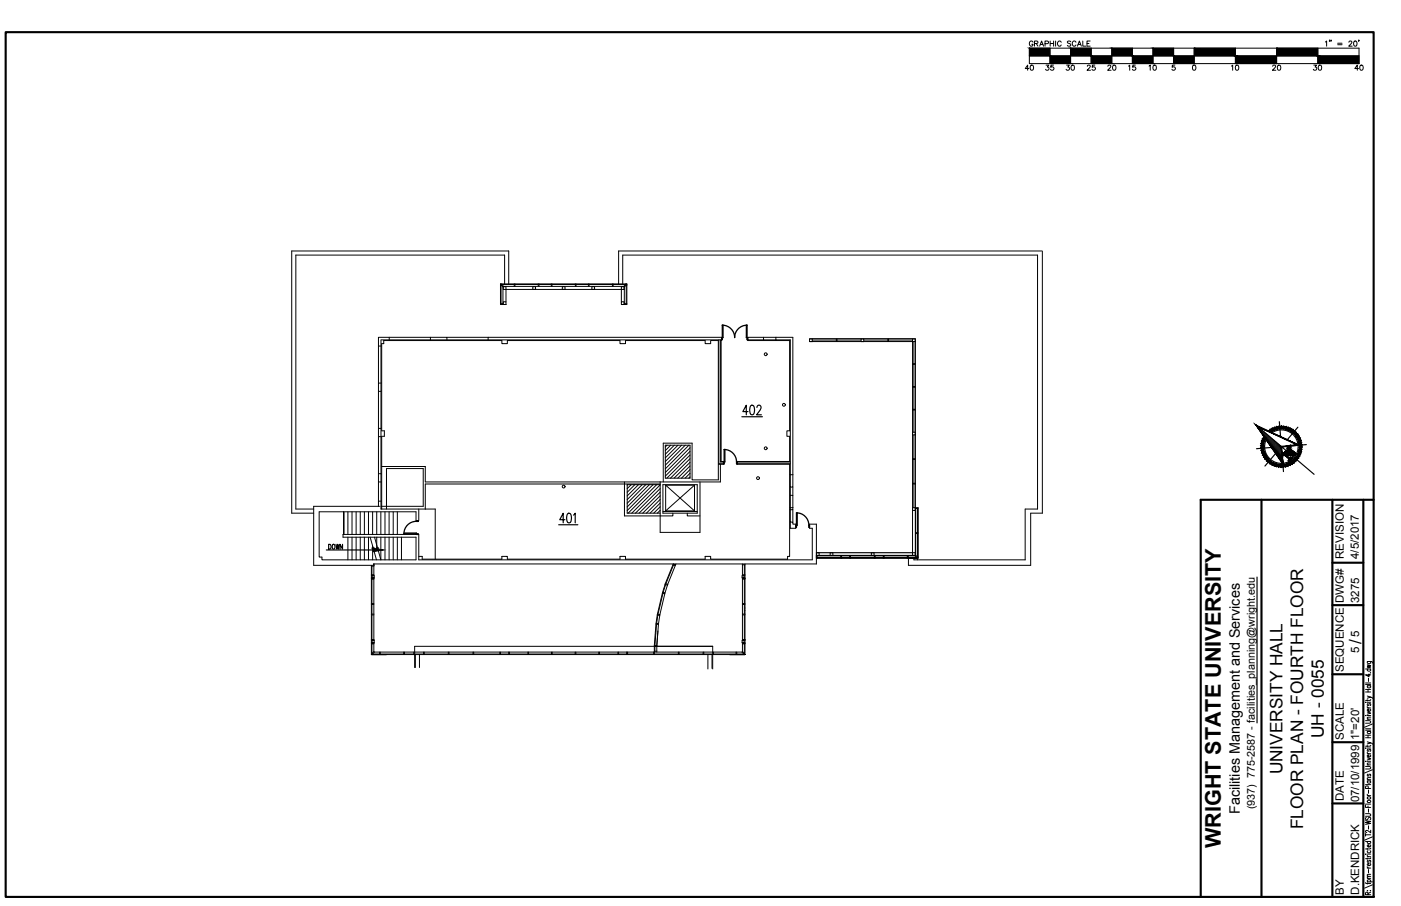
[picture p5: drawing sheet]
<svg xmlns="http://www.w3.org/2000/svg" width="432mm" height="279mm" viewBox="0 0 432 279" stroke-linecap="round" stroke-linejoin="round" font-family="sans-serif">
<!-- layer: A-EXISTING -->
<g fill="none" stroke="#000" stroke-width=".31">
<path d="M321 77.4h-130.3v10.2M321.3 77.4v80.9h-3.6v16h-37.7v-2.2M154.3 87.6h38.9v6.3h-.8v-5.6h-37.4v5.6h-.7zM154.3 93.6h.7M154.4 88v5.6M154.5 88l.5 .5M155.1 88.4h.8v.9h-.8zM155.1 93.1h.8v.8h-.8zM155.5 87.6v-8.9h-64.3v78.3h5.5M155.9 89.3h35.6v3.8M155.9 89.3v3.8M156.8 87.6v-10.2h-66.9v80.9h6.8"/>
<path d="M158.5 87.7h-3.8l.5 .6M158.5 87.6v.7M158.7 87.7h7.2M158.7 87.6v.7M164.2 88.4h.9v.9h-.9zM165.9 87.6v.7M166.1 87.7h3.8M166.1 87.6v.7M169.9 87.6v.7M170.1 87.7h7.2M170.1 87.6v.7M173.3 88.4h.9v.9h-.9z"/>
<path d="M177.3 87.6v.7M177.5 87.7h3.8M177.5 87.6v.7M181.3 87.6v.7M181.6 87.7h7.2M181.6 87.6v.7M182.4 88.4h.9v.9h-.9zM188.8 87.6v.7M189 87.7h3.8l-.6 .6M189 87.6v.7M191.5 88.4h.9v.9h-.9zM191.5 93.1h.9v.8h-.9z"/>
<path d="M191.9 87.6v-8.9h127.9v78.3h-3.8v15.6h-34.3v-.5M192.4 93.6h.8M193 88l-.6 .5M193 88v5.6M116.6 106.7v11.4M116.6 106.7h.8M117.4 118.1h-.8v2.6h.8M117.4 104.8h105M117.4 104.9v52.1h16.7v15.4M120 104v.8M132.7 104h-16.1v2.7M132.7 104.8v-.8h5v.8"/>
<path d="M137.7 104h84.7v1h-.2v37.3h.8v.9h-1.6M150.4 104v.8M221.6 104.8v38.2h1.4M222.1 104.8v37.7h.9M230.5 104.8h4.8M235.3 104v.8h3.8M239.1 104.8h4.5v41.6M239.1 104v.8M249.5 104.5h.9v.8h-.9zM249.5 104.5h32.6v66.8M249.5 105.3h31.8v65.1M250.4 105.1h7.4"/>
<path d="M257.8 104.5v.8M258 105.1h7.4M258 104.5v.8M265.4 104.5h.8v.8h-.8zM266.2 105.1h7.4M273.6 104.5v.8M273.8 105.1h7.5M273.8 104.5v.8M281.3 104.5h.8v.8h-.8zM281.3 119.4h.8M281.3 119.2h.8M281.3 112.4h.8"/>
<path d="M281.3 112.2h.8M281.4 105.3v6.9M281.4 112.4v6.8M281.4 119.4v6.8M116.6 134.7v13.9h.8M116.6 120.7v11.4M116.6 134.7h.8M117.4 132.1h-.8v2.6M205.1 137.3h7.6v10.2h-7.6zM281.3 133.3h.8v.8h-.8zM281.3 126.4h.8M281.3 126.2h.8"/>
<path d="M281.4 126.4v6.9M281.4 134.1v7.4M107.2 157.9v6.9M108.5 157.9v6.9M109.8 157.9v6.9M111 157.9v6.9M112.3 157.9v6.9M113.6 157.9v6.9M114.8 157.9v6.9M116.1 157.9v6.9M116.6 148.6v6M116.6 146.1h.8"/>
<path d="M117 156.1h-20.3v18.2h18.5v3.2M117.4 157.9v6.9M117.4 154.6h-.8v1.5M117.4 156.1h13v-11.6h-11.3v12.5M118.7 157.9v6.9M119.9 157.9v6.9M121.2 157.9v6.9M122.5 157.9v6.9M129.1 157v3.6h-.9v-2.8h-29.8v14h.8v.8h29v-6.9h-22.5v-.9h23.4v7.8h121.3v-9.7h-.9v-1.3h2.1v12.3h-136.4M192.5 148.6v10.5h14.9v-.8M203.5 149.5h-10.2v8.8h10.2M203.5 148.6v15.6h12.2v-15.6"/>
<path d="M203.5 149.3h-72.4v7.7M204.3 149.5h10.6v8.8h-10.6zM204.3 157.7h10.6M204.4 148.6v-11.9h8.9v11.3h8.1v-43h-2.4v1h-1.7v-1h-24.5v1h-1.7v-1h-34.7v1h-1.7v-1h-36.4v1h-.7v26.9h.9v1.6h-.9v22.5M205.2 149.6l8.9 8M205.2 149.6h8.9M205.2 157.6h8.9M205.2 149.6v8M211.8 158.3v.8h3.9M214.1 149.6l-8.9 8M214.1 149.6v8M222 143.2v5.4h-90.9v-4.7h-13.5"/>
<path d="M227.2 143h16.4M227.2 142.5h16.4M243.6 157.2v3.8h.8v.6h.9v1.3h-1.7v-1.9M243.6 156.6v-3.8h.8v3.8M243.6 146.4v3.8h.8v-3.8M243.6 150.2v2.6M243.6 156.6v.6M243.6 156.6h.8M243.6 146.4h.8M244.4 146.4v-42.4h-13.9v1h12.9v27.9h-.9v1.6h.9v7.8h-16.2v.9h16.2v28.4h-.7v.8h-23.7v-.8h-1.7v.8h-24.5v-.8h-1.7v.8h-34.7v-.8h-1.7v.8h-24.6v-.8h-1M244.4 156.6v.6h-.8M244.4 150.2v2.6"/>
<path d="M244.4 157.2v3.8M281.3 156.6h.8v.8h-.8zM281.3 149.2h.8M281.3 149h.8M281.3 141.7h.8M281.3 141.5h.8M281.4 141.7v7.3M281.4 149.2v7.4M282.2 156.8h.7M282.9 156.6h-.7v14.8M106 164.8v-6.9v6.9M107.2 165.7v6.9"/>
<path d="M108.5 165.7v6.9M109.8 165.7v6.9M111 165.7v6.9M112.3 165.7v6.9M113.6 165.7v6.9M114.1 165.7l.9 3.1 .4 .2h-.8l.5 .3 .9 3.3M114.5 174.3v27.6M114.5 177.5l.8 .1v.6h-.6v-.6M114.5 177.2h.7M114.5 174.6h.7M114.6 174.6v2.6M114.6 178.5v7.6"/>
<path d="M114.8 168.4v4.2M115.2 178.3h-.7h.7M115.2 178.5h-.7h.7M115.2 178.3v19.2h-.7M115.4 165.7l.9 3.1 .4 .2M116.1 165.7v3.4M117.4 165.7v6.9l-1-3.3-.4-.3h.7M118.7 165.7v6.9M119.9 165.7v6.9M121.2 165.7v6.9M122.5 165.7v6.9M123.7 165.7v6.9"/>
<path d="M205.1 180l.7 .2M205.1 180l-.1 .2M207.4 174.2l.7 .2M207.6 174.2l-2.4 5.8M208.2 174.2l-2.4 6M208.3 173.9l-.1 .3-.7-.3-2.4 6.1M228.8 178.3h.8h-.8M228.8 178.3v.2h.8h-.8v19h.8M228.8 177.2h.8M228.8 173.9v3.6M228.8 174.2h.8M229.4 174.2v3"/>
<path d="M229.4 178.5v7.6M229.6 173.9v28h-115.1M229.6 177.5l-.9 .1v.6h.7v-.6M251.6 170.4h.9v.9h-.9zM255.9 170.4h.8v.9h-.8zM268.6 170.4h.8v.9h-.8zM280 172.2h2.8M281.3 170.4h.8v.9h-.8zM282 171.4l.5 .5M282.2 171.2l.5 .5M282.2 164.3h.7M282.2 164.5h.7"/>
<path d="M282.8 172.1v.5M114.5 197.2h.7M114.5 189.6h.7M114.5 189.4h.7M114.5 186.4h.7M114.5 186.1h.7M114.6 198.5v3.2h2.4M114.6 186.4v3M114.6 189.6v7.6M114.7 197.6h.6v.6h-.6zM115.2 198.5h-.7h.7M115.2 198.3h-.7h.7"/>
<path d="M115.2 198.3v2.8h113.6v-2.8M201.7 199.1v2.8M201.7 199.1h.7v2M201.8 199.3v1.5M202.2 192.5l-.5 6.6M202.2 192.2l.8 .1M202.3 192.5l-.5 6.6M202.6 189.7l-.4 2.8 .7 .1M202.6 189.7v-.3l.8 .1-.4 2.8M202.6 189.7l.7 .1M202.7 189.7l-.3 2.6M203 192.3l-.6 6.9 .4-4.6"/>
<path d="M204.3 183l-1.5 6.5M204.9 183.1l-1.5 6.4M204.9 182.9v.2l-.8-.1M205 180.2l.7 .3M205 180.2l-.8 2.5M205.1 180.3l-.7 2.5M205.7 180.5l-.8 2.4-.7-.2-1.6 6.7M205.8 180.2l-.1 .3M228.7 197.6h.7v.6h-.7zM228.8 198.3h.8h-.8M228.8 197.2h.8M228.8 189.6h.8"/>
<path d="M228.8 189.4h.8M228.8 186.4h.8M228.8 186.1h.8M228.8 198.5h.8M229.4 198.5v3.2h-2.3M229.4 186.4v3M229.4 189.6v7.6M114.5 201.9h4.7zM115.2 200.9l-.6 .6M115.4 201.1l-.6 .6M117 201.1v.8M117.2 201.7h7.2"/>
<path d="M117.2 201.1v.8M124.4 201.1v.8M124.7 201.7h2.8M124.7 201.1v.8M127.5 201.1v.8M127.8 201.7h2.7M127.8 205.9v-6.6h91.9v7M128 201.9v4M129.3 201.9v4M130.5 201.1v.8M130.8 201.7h7.4M130.8 201.1v.8"/>
<path d="M138.2 201.1v.8M138.4 201.7h7.4M138.4 201.1v.8M145.8 201.1v.8M146 201.7h8M146 201.1v.8M154 201.1v.8M154.3 201.7h2.5M154.3 201.1v.8M156.8 201.1v.8M157 201.7h5.7M157 201.1v.8"/>
<path d="M162.7 201.1v.8M162.9 201.7h7.1M162.9 201.1v.8M170 201.1v.8M170.2 201.7h7.1M170.2 201.1v.8M177.3 201.1v.8M177.5 201.7h7M177.5 201.1v.8M184.5 201.1v.8M184.8 201.7h5.7M184.8 201.1v.8"/>
<path d="M190.5 201.1v.8M190.7 201.7h2.5M190.7 201.1v.8M193.2 201.1v.8M193.4 201.7h8.1M193.4 201.1v.8M201.5 201.1v.8M201.7 201.7h7.4M201.7 200.8h.7M209.1 201.1v.8M209.3 201.7h7.4M209.3 201.1v.8"/>
<path d="M216.7 201.1v.8M216.9 201.7h2.8M216.9 201.1v.8M218.2 201.9v4.4M219.4 201.9v4.2M219.9 201.7h7M219.9 201.1v.8M226.9 201.1v.8M227.1 201.1v.8M228.7 201.1l.5 .6M228.8 200.9l.6 .6"/>
<circle cx="236" cy="109.2" r=".43"/>
<circle cx="236" cy="138.2" r=".43"/>
<circle cx="241.6" cy="124.8" r=".43"/>
<circle cx="173.7" cy="150.1" r=".43"/>
<circle cx="233.6" cy="147.5" r=".43"/>
</g>
<path d="M115.2 173.9v.4" fill="none" stroke="#000" stroke-width=".51"/>
<!-- layer: ROOM-NUMBER -->
<path d="M228.6 128.5h6.4M230.5 126.9h-1.5l1-1.9v2.9M231.4 125.1l.5-.1a2.02 2.02 0 0 1 0 2.9h-.2a2.29 2.29 0 0 1-.3-2.8zM233.3 125.7l.1-.5a.68 .68 0 0 1 1-.1 .68 .68 0 0 1 .1 1l-1.3 1.8h1.5M175 158.4l.5-.1a2.02 2.02 0 0 1 0 2.9h-.2a1.77 1.77 0 0 1-.6-2.4zM176.8 158.8l.5-.5v2.9M172.2 161.8h5.9M174.1 160.3h-1.6l1.1-2v2.9" fill="none" stroke="#000" stroke-width=".36"/>
<!-- layer: A-EXISTING -->
<g fill="none" stroke="#000" stroke-width=".36">
<path d="M154.3 88h.2M154.4 87.6l-.1 .1M154.7 87.6v.2M192.8 87.6v.2M193 88h.2M193.1 87.6l.1 .1M282.7 156.8v7.5M282.8 156.8v7.5M282.9 156.6v15.5h-31.3v-.7h30.6M251.6 171.3h30.5M251.6 170.4h29.7M251.8 171.9h7.3"/>
<path d="M251.8 172h7.3M251.8 171.4v.7M259.1 171.4v.7M259.3 171.9h2.6M259.3 172h2.6M259.3 171.4v.7M261.9 171.4v.7M262.1 171.9h7.4M262.1 172h7.4M262.1 171.4v.7M269.5 171.4v.7M269.7 171.9h2.6"/>
<path d="M269.7 172h2.6M269.7 171.4v.7M272.3 171.4v.7M272.5 171.9h7.2M272.5 172h7.2M272.5 171.4v.7M279.7 171.4v.7M279.9 171.9h2.6v.2M279.9 172h2.6M279.9 171.4v.7M282.7 164.5v7.2h.2M282.8 164.5v7.2"/>
<path d="M282.9 172l-.1 .1"/>
</g>
<!-- layer: HATCH -->
<g fill="none" stroke="#000" stroke-width=".31">
<path d="M205.6 137.3l-.5 .5M206.7 137.3l-1.6 1.7M207.8 137.3l-2.7 2.8M209 137.3l-3.9 3.9M210.1 137.3l-5 5M211.2 137.3l-6.1 6.2M212.3 137.3l-7.2 7.3M212.7 138.1l-7.6 7.6M212.7 139.2l-7.6 7.6M193.4 149.5l-.1 .1M194.5 149.5l-1.2 1.2M195.7 149.5l-2.4 2.3"/>
<path d="M196.8 149.5l-3.5 3.4M197.9 149.5l-4.6 4.6M199 149.5l-5.7 5.7M200.1 149.5l-6.8 6.8M201.3 149.5l-8 8M202.4 149.5l-8.8 8.8M203.5 149.5l-8.8 8.8M203.5 150.7l-7.7 7.6M203.5 151.8l-6.5 6.5M203.5 152.9l-5.4 5.4M203.5 154l-4.3 4.3M203.5 155.1l-3.1 3.2"/>
<path d="M203.5 156.3l-2 2M203.5 157.4l-.9 .9M212.7 140.3l-7.2 7.2M212.7 141.4l-6.1 6.1M212.7 142.6l-4.9 4.9M212.7 143.7l-3.8 3.8M212.7 144.8l-2.7 2.7M212.7 145.9l-1.5 1.6M212.7 147.1l-.4 .4"/>
</g>
<!-- layer: A-DOOR -->
<g fill="none" stroke="#000" stroke-width=".4">
<path d="M222.6 100.3a3.8 3.8 0 0 1 3.8 3.8M222.6 100.3h.2v3.8h-.4v.6h.2zM230 100.3h.2v4.4h.3v-.6h-.5zM230.2 100.3a3.8 3.8 0 0 0-3.8 3.8M223.2 138.6a3.8 3.8 0 0 1 3.8 3.8M223.2 138.6h.2v3.8h-.4v.7h.2zM227 142.4h.2v.7h-.2zM245.5 158.2a3.8 3.8 0 0 1 3.8 3.8M245.5 158.2h.2v3.8h-.4v.6h.2zM124.5 164.4h3.8v.4h.6v-.2h-4.4zM128.3 160.8a3.8 3.8 0 0 0-3.8 3.8M128.3 160.6h.6v.2h-.6z"/>
<path d="M249.3 162h.2v.6h-.2z"/>
</g>
<!-- layer: A-NOTE -->
<path d="M115 169.1l3.2 .5-3.2 .5z" fill="#000" stroke="#000" stroke-width=".31"/>
<path d="M100.6 169.6h14.4M101.3 167.9a.74 .74 0 0 1 .8 .7 .74 .74 0 0 1-.8 .7zM102.6 167.9h.1a.72 .72 0 0 1 .6 .7 .72 .72 0 0 1-.7 .7l-.2-.5zM103.6 167.9l.2 1.4 .3-1.4 .3 1.4 .2-1.4M105.6 167.9v1.4l-.8-1.4v1.4" fill="none" stroke="#000" stroke-width=".36"/>
<!-- layer: NORTH -->
<g fill="#000" stroke="#000" stroke-width=".31">
<path d="M397.1 138l-.2 .5zM397.5 137.7l-.3 .6zM397.3 138.1l-.1 .2zM397.5 137.7l-.1 .2zM395.6 139.8l-.3 .5zM397.9 141.5l-.4 .7zM397.8 141.6l-.2 .3zM398.4 139l.9 .8-1.6 .5zM398 141.4l-.2 .5z"/>
<path d="M389.5 134.7l.6 .3-1 .3zM389.1 135.3l.7 .3 .3-.6zM389.1 135.3l.7 .3-.9 .4zM388.9 136l.7 .2 .2-.6zM388.9 136l.7 .2-.9 .5zM388.7 136.7l.8 .1 .1-.6zM388.7 136.7l.8 .1-.8 .6zM388.7 137.4h.7l.1-.6zM388.7 137.4h.7l-.7 .7zM388.7 138.1h.7v-.7zM388.7 138.1h.7l-.7 .7zM389.4 138.1l-.7 .7 .8-.1zM388.7 138.8l.8-.1-.6 .9zM389.5 138.7l-.6 .9 .7-.2zM388.9 139.6l.7-.2-.4 .8zM389.6 139.4l-.4 .8 .6-.3zM389.2 140.2l.6-.3-.3 1zM389.8 139.9l-.3 1 .6-.4zM389.5 140.9l.6-.4-.2 1zM390.1 140.5l-.2 1 .6-.5zM389.9 141.5l.6-.5-.2 1zM390.5 141l-.2 1 .6-.5zM390.3 142l.6-.5v1.1zM390.9 141.5v1.1l.4-.6z"/>
<path d="M395.9 139.5l-.6 .8zM395.9 139.5l-.6 .8z"/>
<path d="M396.3 139l-.7 1zM396.3 139l-.6 1.1z"/>
<path d="M396.3 139l-.6 1.1 1-1zM396.7 139.1l-.7 1.2-.3-.2z"/>
<path d="M396.7 139.1l-.6 1.1 1-1.1zM397.1 139.1l-.7 1.1h-.3z"/>
<path d="M396.7 138.4l.2 .2zM397.4 137.6l-.7 .8zM397.4 137.6l-.6 .8zM397.4 137.6l.1 .2z"/>
<path d="M397.1 139.1l-.7 1.1 1.9-1zM396.4 140.2l1.9-1-.6 1.1z"/>
<path d="M397.1 138l-.2 .5zM397.1 138l-.2 .5z"/>
<path d="M397.1 138l-.2 .5zM397.2 138l-.3 .5z"/>
<path d="M397.2 137.9l-.3 .6zM397.2 137.9l-.3 .6z"/>
<path d="M397.2 137.9l-.2 .5zM397.3 137.8l-.3 .6z"/>
<path d="M397.3 137.8l-.3 .6zM397.4 137.8l-.4 .6z"/>
<path d="M397.3 138l-.1 .3zM397.3 138l-.1 .3z"/>
<path d="M397.3 138l-.1 .3zM397.3 138l-.1 .3z"/>
<path d="M397.3 138l-.1 .3zM397.3 138.1l-.1 .2z"/>
<path d="M397.3 138.1l-.1 .2zM397.3 138.1l-.1 .2zM397.3 138.1l-.1 .2z"/>
<path d="M397.4 137.7l-.4 .7zM397.4 137.7l-.4 .7z"/>
<path d="M397.4 138l-.2 .3zM397.4 137.9l-.2 .4z"/>
<path d="M397.4 138l-.2 .3zM397.4 138l-.2 .3z"/>
<path d="M397.4 138.1l-.2 .2zM397.3 138.1l-.1 .2z"/>
<path d="M397.4 138.1l-.2 .2zM397.4 138.1l-.2 .2z"/>
<path d="M397.4 138.1l-.2 .2zM397.4 138.1l-.2 .2z"/>
<path d="M397.4 138.1l-.2 .2zM397.4 138.2l-.2 .1zM397.4 138.2l-.1 .1zM397.4 138.2l-.1 .1z"/>
<path d="M397.4 138.2l-.1 .1zM397.4 138.2l-.1 .2z"/>
<path d="M397.4 138.2l-.1 .2zM397.4 138.2l-.1 .2z"/>
<path d="M397.4 137.7l-.3 .6zM397.4 137.7l-.3 .6z"/>
<path d="M397.4 137.7l-.3 .6zM397.4 137.7l-.3 .6z"/>
<path d="M397.4 137.7l-.3 .6zM397.4 137.7l-.3 .6z"/>
<path d="M397.4 138.2l-.1 .2zM397.4 138.2v.2z"/>
<path d="M397.4 137.7l-.3 .6zM397.5 137.7l-.4 .6z"/>
<path d="M397.4 138.2v.2zM397.4 138.3v.1z"/>
<path d="M397.4 138.3v.1zM397.5 138.3l-.1 .1z"/>
<path d="M397.5 137.7l-.4 .6zM397.5 137.7l-.4 .6zM397.5 137.7l-.3 .6z"/>
<path d="M397.5 137.7l-.1 .2zM397.5 137.7l-.1 .2zM397.5 137.7l-.1 .2z"/>
<path d="M397.5 138.3l-.1 .1zM397.5 138.3l-.1 .1z"/>
<path d="M397.5 138.3l-.1 .1zM397.5 138.3l-.1 .1z"/>
<path d="M397.5 138.3l2 1.6zM397.5 138.3l2 1.6zM399.4 139.9l-.4 .6zM399.4 139.9l-.4 .6zM396.2 140.3l2.8 .2zM396 140.2l3 .2zM396 140.2l1.6 1.2zM396 140.2l1.5 1.3z"/>
<path d="M397.5 138.3l-.1 .1 1 .6zM397.4 138.4l1 .6-.1 .2z"/>
<path d="M391.3 142l.1 1-.5-.4zM391.3 142l.1 1 .5-.6zM391.9 142.4l.1 .9-.6-.3zM391.9 142.4l.1 .9 .4-.6zM392.4 142.7l.3 .9-.7-.3zM392.4 142.7l.3 .9 .3-.7zM393 142.9l.4 .9-.7-.2zM393 142.9l.4 .9 .1-.7zM393.5 143.1l.6 .9-.7-.2zM393.5 143.1l.6 .9 .1-.8zM394.2 143.2l.6 .8h-.7zM394.2 143.2l.6 .8v-.7zM394.8 143.3l.7 .7h-.7zM394.8 143.3l.7 .7-.1-.7zM395.4 143.3l.8 .6-.7 .1zM395.4 143.3l.8 .6-.2-.7zM396 143.2l.8 .5-.6 .2zM396 143.2l.8 .5-.2-.7zM396.6 143l.9 .5-.7 .2zM396.6 143l.9 .5-.3-.7zM397.2 142.8l.9 .4-.6 .3zM397.2 142.8l.9 .4-.3-.7zM397.8 142.5l.9 .3-.6 .4zM397.8 142.5l.9 .3-.4-.6zM398.3 142.2l1 .1-.6 .5zM398.3 142.2l1 .1-.5-.5zM398.8 141.8h.9l-.4 .5zM399.2 141.3l-.4 .5h.9zM399.2 141.3l1-.1-.5 .6zM399.6 140.8l-.4 .5 1-.1zM399.6 140.8l.9-.2-.3 .6zM399.9 140.3l-.3 .5 .9-.2zM399.9 140.3l.9-.3-.3 .6zM400.1 139.7l-.2 .6 .9-.3zM400.1 139.7l.9-.4-.2 .7zM400.3 139.1l-.2 .6 .9-.4zM400.3 139.1l.9-.5-.2 .7zM400.4 138.5l-.1 .6 .9-.5zM400.4 138.5l.8-.6v.7zM400.5 137.9l-.1 .6 .8-.6zM400.5 137.9l.7-.7v.7zM400.5 137.3v.6l.7-.7zM401.1 136.5l.1 .7-.7 .1zM400.4 136.7l.1 .6 .6-.8zM400.9 135.8l.2 .7-.7 .2zM400.2 136.1l.2 .6 .5-.9zM400.7 135.2l.2 .6-.7 .3zM400 135.5l.2 .6 .5-.9zM400.4 134.5l.3 .7-.7 .3zM399.7 134.9l.3 .6 .4-1zM400 134l.4 .5-.7 .4zM399.4 134.4l.3 .5 .3-.9zM399.5 133.4l.5 .6-.6 .4zM399 133.9l.4 .5 .1-1zM399 132.9l.5 .5-.5 .5zM399 132.9l-.5 .6 .5 .4zM398.4 132.5l.6 .4-.5 .6zM398.4 132.5l-.4 .6 .5 .4zM397.8 132.1l.6 .4-.4 .6zM397.8 132.1l-.3 .7 .5 .3zM397.1 131.8l.7 .3-.3 .7zM397.1 131.8l-.2 .7 .6 .3zM396.4 131.6l.7 .2-.2 .7zM396.4 131.6l-.1 .7 .6 .2zM395.7 131.5l.7 .1-.1 .7zM395.7 131.5l-.1 .7 .7 .1zM395 131.4l.7 .1-.1 .7zM395 131.4v.8h.6zM394.3 131.5l.7-.1v.8zM394.3 131.5l.1 .7h.6zM393.6 131.6l.7-.1 .1 .7zM393.6 131.6l.1 .7 .7-.1zM392.9 131.8l.7-.2 .1 .7zM392.9 131.8l.2 .7 .6-.2zM392.2 132.1l.7-.3 .2 .7zM392.2 132.1l.3 .6 .6-.2zM391.6 132.4l.6-.3 .3 .6zM391.6 132.4l.4 .6 .5-.3zM391 132.8l.6-.4 .4 .6zM391 132.8l.4 .6 .6-.4z"/>
<path d="M387.1 131.1l8.2 11.9 .1-.1zM387.1 131.1l.6 .5 7.7 11.3zM387.1 131.1l.6 .5 12.8 5.7zM387.7 131.6l12.8 5.7-.8-.1zM395.1 137.8l5.4-.5-.8-.1zM394.8 137.6l4.9-.4-4.6 .6zM394.8 137.6l.6 5.3-.3-5.1zM394.8 137.6l.6 5.3-.2 .1z"/>
<path d="M396.1 140.2l-.1 .1 1.5 1.1zM396 140.3l1.5 1.3zM397.5 141.4v.2z"/>
<path d="M397.8 141.6l-.3 .5zM397.8 141.6l-.3 .5z"/>
<path d="M397.5 142l-.1 .1zM397.5 142l-.1 .1z"/>
<path d="M397.5 141.4v.2zM397.6 141.5l-.1 .1z"/>
<path d="M395.6 140.1l1.8 1.5zM395.6 140l1.9 1.6zM395.6 140l-.3 .4zM395.6 140l-.3 .4zM395.2 140.3l.1 .1zM396.3 139l-1.1 1.3zM396.3 139l-1 1.3zM396.3 139l1.9 .1zM396.3 139.1l2.1 .1zM397.4 138.5l1 .7zM397.4 138.4l1 .8z"/>
<path d="M397.6 141.5l-.1 .1zM397.6 141.5l-.1 .1z"/>
<path d="M397.6 141.9l-.1 .2zM397.6 141.9l-.1 .2z"/>
<path d="M397.6 141.5l-.1 .1zM397.6 141.5l-.1 .1z"/>
<path d="M397.6 141.5l-.1 .1zM397.6 141.5l-.1 .2zM397.6 141.5l-.1 .2zM397.6 141.5l-.1 .2z"/>
<path d="M397.6 141.5l-.1 .2zM397.7 141.5l-.1 .2zM397.7 141.5l-.1 .2zM397.7 141.5l-.1 .2z"/>
<path d="M397.7 140.3l1.3 .2 .3-.7zM399.3 139.8l-.3 .7z"/>
<path d="M397.7 141.5l-.1 .2zM397.7 141.6l-.1 .1zM397.7 141.6l-.1 .1zM397.7 141.6l-.1 .1z"/>
<path d="M397.7 141.6l-.1 .1zM397.7 141.6l-.1 .2z"/>
<path d="M397.7 141.6l-.1 .2zM397.7 141.6l-.1 .2z"/>
<path d="M397.7 141.6l-.1 .2zM397.7 141.6l-.1 .2z"/>
<path d="M397.7 141.6l-.1 .2zM397.7 141.6l-.1 .2z"/>
<path d="M397.7 141.6l-.1 .2zM397.8 141.6l-.2 .3zM397.8 141.6l-.2 .3z"/>
<path d="M397.8 141.6l-.2 .3zM397.8 141.6l-.2 .3zM397.8 141.6l-.2 .3z"/>
<path d="M397.8 141.6l-.3 .5zM397.8 141.6l-.3 .5z"/>
<path d="M398.1 141.4l-.3 .5zM398.1 141.4l-.3 .5z"/>
<path d="M398.1 141.3l.1 .1zM398.1 141.4l-.6 .8zM398.1 141.4l-.6 .8zM397.4 142.1l.1 .1z"/>
<path d="M397.8 141.6l-.3 .5zM397.8 141.6l-.3 .6z"/>
<path d="M397.8 141.6l-.3 .6zM397.8 141.6l-.3 .6z"/>
<path d="M397.8 141.6l-.3 .6zM397.9 141.6l-.4 .6z"/>
<path d="M397.9 141.6l-.4 .6zM397.9 141.5l-.4 .7zM397.9 141.5l-.4 .7z"/>
<path d="M397.9 141.5l-.4 .7zM397.9 141.5l-.4 .7z"/>
<path d="M397.9 141.5l-.3 .6zM397.9 141.5l-.3 .6z"/>
<path d="M397.9 141.5l-.2 .5zM398 141.4l-.3 .6z"/>
<path d="M398 141.4l-.3 .6zM398 141.4l-.3 .6z"/>
</g>
<circle cx="397.5" cy="141.4" r=".18" fill="#000"/>
<g fill="none" stroke="#000" stroke-width=".36">
<path d="M387.4 131.3l9.1 7.7M387.5 131.4v.1M387.8 131.7v.2M388.1 131.9v.5M388.4 132.2v.7M388.7 132.4l.1 .9M389 132.7l.1 1.1M389.3 132.9l.1 1.4M389.6 133.2l.1 1.5M389.9 133.4l.1 1.8M390.2 133.7l.1 2M390.5 134l.2 2.1"/>
<path d="M390.8 134.2l.2 2.4M391.1 134.5l.2 2.5M391.4 134.7l.2 2.8M391.7 135l.2 3M391.9 138l-4.6 .4M392 135.2l.2 3.2M392 133.5a5.2 5.2 0 0 1 7.9 2.9 5.2 5.2 0 0 1-5.4 6.5 5.2 5.2 0 0 1-4.3-7.4M392.3 135.5l.2 3.4M392.6 135.7l.3 3.7M392.9 136l.3 3.8-3.3 3.9M393.2 136.2l.3 4.1M393.5 136.5l.3 4.2"/>
<path d="M393.8 136.8l.3 4.4M394.1 137l.4 4.7M394.3 130l.4 4.7M394.4 137.3l.4 4.8M394.7 137.5l.4 5.1M400 131.7l-3.3 4M402.6 137.1l-4.7 .4M395.2 140.7l.4 4.7M398.1 140.4l6.9 5.9"/>
</g>
<!-- layer: Graphic Scale -->
<g fill="none" stroke="#000" stroke-width=".31">
<path d="M317.3 14.9h101.6v4.7h-101.6zM317.3 17.2h101.6M318.4 13a.58 .58 0 0 0-.7-.4 .58 .58 0 0 0-.4 .7v.3a.56 .56 0 0 0 .5 .7 .56 .56 0 0 0 .6-.7h-.4M318.8 13.4l1-.1 .1-.4-.4-.2h-.7v1.5M319.4 13.4l.5 .8M320.4 14.2l.6-1.5 .6 1.5M320.6 13.7h.8M322.1 13.5l.9-.1 .1-.6-1-.1v1.5M323.6 14.9v4.7M323.7 12.7v1.5M323.7 13.4h1M324.7 12.7v1.5"/>
<path d="M325.3 12.7v1.5M327.1 13a.59 .59 0 0 0-.7-.4 .59 .59 0 0 0-.5 .7v.3a.59 .59 0 0 0 .5 .6 .59 .59 0 0 0 .7-.3M330 14.9v4.7M330 12.9l-.4-.2-.6 .2 .1 .4 .9 .3-.1 .6h-.6l-.3-.2M331.6 13a.58 .58 0 0 0-.7-.4 .58 .58 0 0 0-.4 .7v.3a.58 .58 0 0 0 .5 .6 .58 .58 0 0 0 .6-.3M332.1 14.2l.6-1.5 .6 1.5M332.3 13.7h.8M333.7 12.7v1.5h.9M335 13.4h.6M336 12.7h-1v1.5h1M336.3 14.9v4.7M342.7 14.9v4.7"/>
<path d="M349 14.9v4.7M355.4 14.9v4.7M361.7 14.9v4.7M368.1 14.9v4.7M380.8 14.9v4.7M393.5 14.9v4.7M406.2 14.9v4.7M408.5 12.9l.4-.2v1.5M409.9 12.4h-.2h.2l-.2 .4M410.3 12.4l-.1 .4M412.3 13.3h1.3M412.3 13.8h1.3"/>
<path d="M415.7 13l.3-.3 .7 .2-1 1.3h1M417.4 12.7a.73 .73 0 0 1 .9 .8 .73 .73 0 0 1-.9 .7l-.2-.6zM418.9 12.4h-.2h.2l-.2 .4M362.1 20.1h-.7l-.1 .7a.56 .56 0 0 1 .8-.1 .56 .56 0 0 1-.1 .9 .56 .56 0 0 1-.8-.2M367.7 20.1a.79 .79 0 0 1 1 .6 .79 .79 0 0 1-.6 1l-.5-.3z"/>
</g>
<g fill="#000" stroke="#000" stroke-width=".31">
<path d="M317.3 14.9l6.3 2.3v-2.3zM317.3 14.9l6.3 2.3h-6.3z"/>
<path d="M323.6 17.2l6.4 2.4v-2.4zM323.6 17.2l6.4 2.4h-6.4z"/>
<path d="M330 14.9l6.3 2.3v-2.3zM330 14.9l6.3 2.3h-6.3z"/>
<path d="M336.3 17.2l6.4 2.4v-2.4zM336.3 17.2l6.4 2.4h-6.4z"/>
<path d="M342.7 14.9l6.3 2.3v-2.3zM342.7 14.9l6.3 2.3h-6.3z"/>
<path d="M349 17.2l6.4 2.4v-2.4zM349 17.2l6.4 2.4h-6.4z"/>
<path d="M355.4 14.9l6.3 2.3v-2.3zM355.4 14.9l6.3 2.3h-6.3z"/>
<path d="M361.7 17.2l6.4 2.4v-2.4zM361.7 17.2l6.4 2.4h-6.4z"/>
<path d="M368.1 14.9l12.7 2.3v-2.3zM368.1 14.9l12.7 2.3h-12.7z"/>
<path d="M380.8 17.2l12.7 2.4v-2.4zM380.8 17.2l12.7 2.4h-12.7z"/>
<path d="M393.5 14.9l12.7 2.3v-2.3zM393.5 14.9l12.7 2.3h-12.7z"/>
<path d="M406.2 17.2l12.7 2.4v-2.4zM406.2 17.2l12.7 2.4h-12.7z"/>
</g>
<!-- layer: BORDER -->
<path d="M1.7 9.9h421.7v266.7h-421.7zM388.8 154.1v122.5M410.6 154.1v122.5M420.2 154.1v122.4M423.4 154.1h-53.3v122.5M410.6 173.5h9.6M410.6 186.6h9.6M410.6 207.9h9.6M410.6 228.9h9.6M410.6 247.8h9.6" fill="none" stroke="#000" stroke-width=".66"/>
<!-- layer: BORDER-NOTE -->
<path d="M387.4 178v44.9" fill="none" stroke="#000" stroke-width=".36"/>
<g fill="none" stroke="#000" stroke-width=".31">
<path d="M420.9 216.6h.1zM420.9 213.4h1.6M420.9 212.6h1.6M420.9 211.1h1.6M420.9 210.6h1.6M420.9 206.3h1.6M421.4 219.6l1.1 .3-1.1 .4M421.4 217.9l.5 .4M421.4 214.6l1.1 .4-1.1 .3M421.4 205l1.1 .2-1.1 .3 1.1 .2-1.1 .2M421.4 204h1.4l.1 .5M421.4 215.8v.4"/>
<path d="M421.4 218.3h1.1M421.4 216.6h1.1M421.4 211.5h1.1M421.6 217l-.2 .2 .1 .3h.3l.4-.5 .3 .2-.3 .4M421.6 211.5l-.1 .1a.44 .44 0 0 0 .5 .6 .44 .44 0 0 0 .2-.7M421.6 206.3l-.1 .1a.43 .43 0 0 0 .5 .6 .43 .43 0 0 0 .2-.7M421.6 204l-.1 .1a.44 .44 0 0 0 .5 .6 .44 .44 0 0 0 .2-.7M421.6 212.6v.8M421.8 209.1v1.1M421.9 207.8v.9l-1-.6h1.6M422.2 218.7l.2 .1a.44 .44 0 0 1-.5 .6 .44 .44 0 0 1-.3-.7h.3v.6M422.4 207.4l-.1 .1"/>
<path d="M422.5 215.7l-.3 .3h-1.3M422.5 215l.5 .4M420.9 236.4h1.1l.5 .3-.3 .4h-1.3M420.9 234.8h.1zM420.9 230.7h.1zM420.9 222.2h1.1l.5 .4-.3 .4h-1.3M420.9 220.7h.1zM420.9 227.5h1.6M420.9 226.7h1.6M420.9 225.2h1.6M420.9 224.7h1.6M421.4 233.7l1.1 .3-1.1 .4"/>
<path d="M421.4 232l.5 .4M421.4 228.8l1.1 .3-1.1 .3M421.4 229.9v.4M421.4 235.9h1.1M421.4 234.8h1.1M421.4 232.4h1.1M421.4 230.7h1.1M421.4 225.6h1.1M421.4 221.8h1.1M421.4 220.7h1.1M421.6 238.7l-.2 .3 .2 .4 .4-.6h.4l-.2 .6M421.6 231.1l-.2 .2 .2 .4 .4-.6h.4l-.2 .6"/>
<path d="M421.6 225.6l-.1 .1a.44 .44 0 0 0 .5 .6 .44 .44 0 0 0 .2-.7M421.6 226.7v.8M422.2 232.8l.2 .1a.44 .44 0 0 1-.4 .6 .44 .44 0 0 1-.4-.7h.3v.7M422.5 239.8l-1 .1-.1 .2 .3 .3M422.5 235.3h-1l-.1 .3 .3 .3M422.5 229.8l-.3 .3h-1.3M422.5 229.1l.5 .4M422.5 221.2h-1l-.1 .3 .3 .3M423 237.4l-2.4 1M423 223.3l-2.4 1M420.9 253.1l1.6 .3-1.6 .3 1.6 .2-1.6 .3M420.9 250.9h1.1l.5 .4-.3 .4h-1.3"/>
<path d="M420.9 248.3v.7h1.6M420.9 259.5h1.6M420.9 257.4h1.6M420.9 257v.8M420.9 248h1.6M420.9 242h1.6M421.1 252.1l-.2 .2 .2 .5 .4-.1 .5-.6 .5 .2-.3 .5M421.4 244.9l.5 .5M421.4 245.4h1.1M421.4 240.8h1.1M421.4 240.4h1.1M421.6 259.5l-.1 .1a.44 .44 0 0 0 .5 .6 .44 .44 0 0 0 .2-.7"/>
<path d="M421.6 240.8l-.1 .2a.44 .44 0 0 0 .5 .5 .44 .44 0 0 0 .2-.7M421.6 248.6v.4M421.7 243.2l-.1-.8-.6 .1-.1 .7h1.6M421.8 243.6v1M421.8 249.5v1M421.8 254.7v1M422.5 256v.8l-1-.6a.36 .36 0 0 0-.6 .1 .36 .36 0 0 0 .4 .5M423 258.1l-2.4 1M420.9 272.2l.3 .3h1.3M420.9 263.4h.1zM421.4 274.7h.2zM421.4 267.3l.5 .4"/>
<path d="M421.4 263.7l.5 .5M421.4 261.6v.4M421.4 264.6v.4M421.4 272.2v.4M421.4 272h1.6M421.4 270.9h1.1M421.4 267.7h1.1M421.4 264.2h1.1M421.4 263.4h1.1M421.6 275.9v-.7h-.6l-.1 .7h1.6M421.6 272l-.1-.1a.44 .44 0 0 1 .5-.6 .44 .44 0 0 1 .2 .7M421.6 265.3l-.2 .2 .2 .5 .4-.6h.4l-.2 .6"/>
<path d="M421.6 262.3l-.1 .1a.44 .44 0 0 0 .5 .6 .44 .44 0 0 0 .2-.7M421.8 268.2v1M422.2 266.3l.2 .1a.44 .44 0 0 1-.4 .6 .44 .44 0 0 1-.4-.6l.3-.1v.7M422.2 260.5l.2 .1a.44 .44 0 0 1-.4 .6 .44 .44 0 0 1-.4-.6l.3-.1v.7M422.3 274.7h.1M422.5 270.3h-1l-.1 .3 .3 .3M422.5 269.6l-1 .1-.1 .3 .3 .3M422.5 264.5l-.3 .3h-1.3M422.5 261.5l-.3 .3h-1.3M422.5 275.1l-.9 .4M423 272.9l-2.4 1"/>
<circle cx="421.9" cy="247.2" r=".49"/>
<circle cx="421.9" cy="246.1" r=".49"/>
</g>
<text font-size="6.7" x="376.3" y="261.6" transform="rotate(-90 376.3 261.6)">WRIGHT STATE UNIVERSITY</text>
<g font-size="5.3">
<text x="419.6" y="198.6" transform="rotate(-90 419.6 198.6)">/</text>
<text x="408" y="227.6" transform="rotate(-90 408 227.6)">UH - 0055</text>
<text x="395.2" y="238.8" transform="rotate(-90 395.2 238.8)">UNIVERSITY HALL</text>
<text x="401.7" y="255.7" transform="rotate(-90 401.7 255.7)">FLOOR PLAN - FOURTH FLOOR</text>
</g>
<g font-size="4.9">
<text x="315" y="22.9">40</text>
<text x="321.4" y="22.9">35</text>
<text x="327.7" y="22.9">30</text>
<text x="334.1" y="22.9">25</text>
<text x="340.4" y="22.9">20</text>
<text x="346.8" y="22.9">15</text>
<text x="353.1" y="22.9">10</text>
<text x="378.5" y="22.9">10</text>
<text x="391.2" y="22.9">20</text>
<text x="403.9" y="22.9">30</text>
<text x="416.6" y="22.9">40</text>
</g>
<text font-size="4.4" x="382.2" y="251.1" transform="rotate(-90 382.2 251.1)">Facilities Management and Services</text>
<g font-size="3.5">
<text x="414.2" y="172.3" transform="rotate(-90 414.2 172.3)">REVISION</text>
<text x="418.8" y="172.4" transform="rotate(-90 418.8 172.4)">4/5/2017</text>
<text x="414.2" y="186" transform="rotate(-90 414.2 186)">DWG#</text>
<text x="418.9" y="186" transform="rotate(-90 418.9 186)">3275</text>
<text x="418.9" y="196.3" transform="rotate(-90 418.9 196.3)">5</text>
<text x="418.9" y="201.4" transform="rotate(-90 418.9 201.4)">5</text>
<text x="414.2" y="207.3" transform="rotate(-90 414.2 207.3)">SEQUENCE</text>
<text x="414.2" y="228.2" transform="rotate(-90 414.2 228.2)">SCALE</text>
<text x="418.9" y="228.2" transform="rotate(-90 418.9 228.2)">1&quot;=20'</text>
<text x="414.2" y="247.1" transform="rotate(-90 414.2 247.1)">DATE</text>
<text x="418.9" y="247.5" transform="rotate(-90 418.9 247.5)">07/10/1999</text>
<text x="414.2" y="275.9" transform="rotate(-90 414.2 275.9)">BY</text>
<text x="418.9" y="275.9" transform="rotate(-90 418.9 275.9)">D.KENDRICK</text>
</g>
<text font-size="3.3" x="386.7" y="249.5" transform="rotate(-90 386.7 249.5)">(937) 775-2587 - facilities_planning@wright.edu</text>
</svg>
